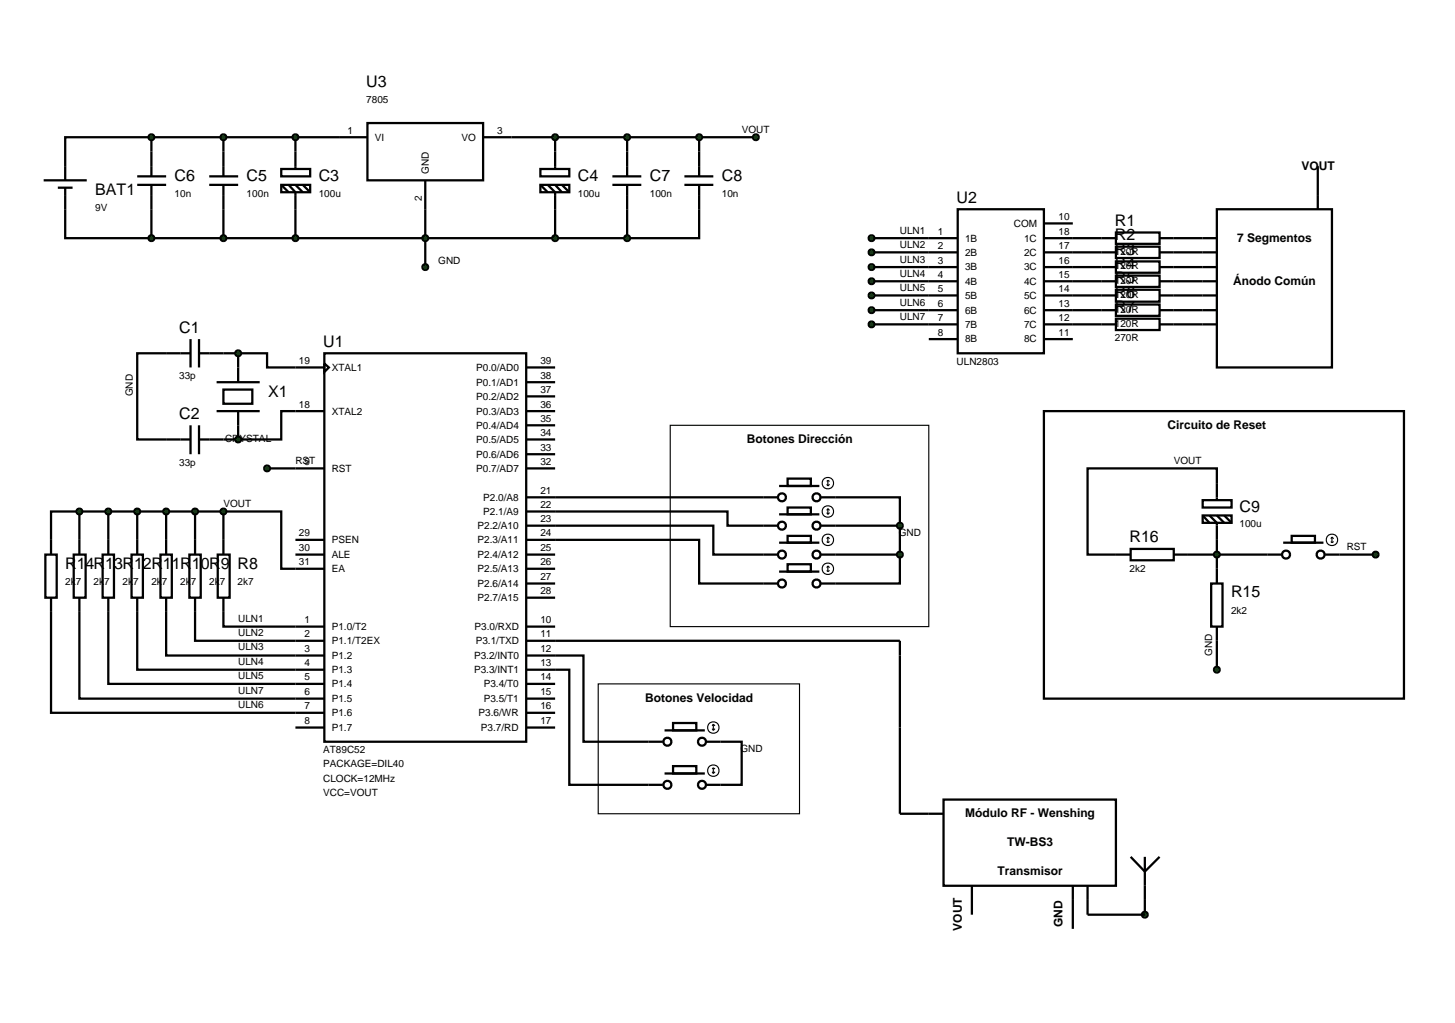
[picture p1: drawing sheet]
<svg xmlns="http://www.w3.org/2000/svg" width="257mm" height="180mm" viewBox="0 0 257 180" stroke-linecap="round" stroke-linejoin="round" font-family="sans-serif">
<g fill="none" stroke="#000" stroke-width=".4">
<path d="M11.5 36.9v5.1h15.2M26.7 24.2h-15.2v5.1M26.7 24.2h33.1M26.7 24.2v2.5M26.7 36.9v5.1M39.4 24.2v2.5M39.4 36.9v5.1M52.1 24.2v2.5M52.1 36.9v5.1M75 36.9v10.2M90.2 24.2h43.1M97.9 24.2v2.5"/>
<path d="M97.9 36.9v5.1M110.6 24.2v2.5M110.6 36.9v5.1M123.3 36.9v5.1h-12.7M123.3 24.2v2.5M168.9 36.9h15.2v25.4h-15.2zM184.1 39.4h5.1M26.7 42h83.9M33.6 59.8v5M35.1 59.8v5M153.7 42h15.2M153.7 44.5h15.2"/>
<path d="M153.7 47.1h15.2M153.7 49.6h15.2M153.7 52.1h15.2M153.7 54.7h15.2M153.7 57.2h15.2M163.8 59.8h5.1M184.1 42h12.7M184.1 44.5h12.7M184.1 47.1h12.7M184.1 49.6h12.7M184.1 52.1h12.7M184.1 54.7h12.7"/>
<path d="M184.1 57.2h12.7M184.1 59.8h5.1M196.8 41h7.7v2h-7.7zM196.8 43.5h7.7v2h-7.7zM196.8 46.1h7.7v2h-7.7zM196.8 48.6h7.7v2h-7.7zM196.8 51.1h7.7v2.1h-7.7zM196.8 53.7h7.7v2h-7.7zM196.8 56.2h7.7v2h-7.7zM204.5 42h2.5M204.5 44.5h2.5M204.5 47.1h2.5"/>
<path d="M204.5 49.6h2.5M204.5 52.1h2.5M204.5 54.7h2.5M204.5 57.2h2.5M33.6 62.3h-9.4v15.2h9.4M33.6 75v5.1M35.1 77.5h6.9M35.1 62.3h6.9M35.1 75v5.1M38.2 72.5h7.6M38.2 67.4h7.6M39.4 68.7h5.1v2.5h-5.1z"/>
<path d="M42 62.3h5.1v2.5h10.1M42 62.3v5.1M42 72.5v5M57.2 62.3h35.6v68.5h-35.6zM57.2 72.5h-7.6v5h-7.6M57.2 64.1l.8 .7-.8 .8zM92.8 77.5h5.1M92.8 72.5h5.1M92.8 64.8h5.1M92.8 67.4h5.1M92.8 69.9h5.1M92.8 75h5.1"/>
<path d="M14 90.2h-5v5M14 90.2v5M14 90.2h25.4M19.1 90.2v5M24.2 90.2v5M29.3 90.2v5M34.4 90.2v5M39.4 90.2h10.2v10.1h7.6M39.4 90.2v5M47.1 82.6h10.1M52.1 97.8h5.1M52.1 95.2h5.1"/>
<path d="M92.8 90.2h35.5v2.5h6.3M92.8 92.7h33v5.1h8.8M92.8 95.2h30.5v7.7h11.3M92.8 87.7h41.8M92.8 97.8h5.1M92.8 82.6h5.1M92.8 80.1h5.1M147.3 87.7h11.4v5M147.3 92.7h11.4M147.3 97.8h11.4M158.7 97.8v5.1h-11.4M158.7 92.7v5.1"/>
<path d="M209.5 97.8h14M214.6 85.2v-2.6h-22.8v15.2h5M214.6 95.2v5.1M236.2 97.8h6.4M9 107.9v17.8h48.2M14 107.9v15.3h43.2M19.1 107.9v12.7h38.1M24.2 107.9v10.2h33M29.3 107.9v7.7h27.9M34.4 107.9v5.1h22.8M39.4 107.9v2.6h17.8M92.8 115.6h10.1v15.2h11.5"/>
<path d="M92.8 118.1h7.6v20.3h14M92.8 100.3h5.1M92.8 110.5h5.1M92.8 113h5.1M92.8 105.4h5.1M92.8 102.9h5.1M214.6 113v5.1M52.1 128.3h5.1M92.8 120.6h5.1M92.8 123.2h5.1M92.8 125.7h5.1M92.8 128.3h5.1"/>
<path d="M127.1 130.8h3.7v7.6h-3.7M201.9 158.7v2.6"/>
</g>
<g fill="#004000" stroke="#000" stroke-width=".4">
<path d="M41.6 77.2l.4-.2-.5 .5zM42 77l.3 .1 .2 .4zM42 78l.5-.5-.2 .4zM41.5 77.5l.5 .5-.4-.2z"/>
<path d="M41.6 62l.4-.2-.5 .5zM42 61.8l.3 .1 .2 .4zM42.5 62.3l-.2 .4-.3 .1zM41.5 62.3l.5 .5-.4-.2z"/>
</g>
<g fill="#004000">
<path d="M41.5 77.5l.5-.5 .5 .5-.5 .5z"/>
<path d="M41.5 62.3l.5-.5 .5 .5-.5 .5z"/>
</g>
<g fill="none" stroke="#000" stroke-width=".4">
<path d="M24.2 32.6h5.1M24.2 31.1h5.1M26.7 26.7v4.4M26.7 32.6v4.3M36.9 32.6h5.1M36.9 31.1h5.1M39.4 26.7v4.4M39.4 32.6v4.3M49.6 29.8h5.1v1.3h-5.1zM49.6 32.6h5.1v1.3h-5.1zM49.6 32.6l1.3 1.3M50.9 32.6l1.2 1.3v3"/>
<path d="M52.1 26.7v3.1M52.1 32.6l1.3 1.3M53.4 32.6l1.3 1.3M59.8 24.2h5M64.8 21.7h20.4v10.1h-20.4zM75 31.8v5.1M85.2 24.2h5M95.3 29.8h5.1v1.3h-5.1zM95.3 32.6h5.1v1.3h-5.1zM95.3 32.6l1.3 1.3M96.6 32.6l1.3 1.3v3M97.9 26.7v3.1"/>
<path d="M97.9 32.6l1.2 1.3M99.1 32.6l1.3 1.3M108 32.6h5.1M108 31.1h5.1M110.6 26.7v4.4M110.6 32.6v4.3M120.7 32.6h5.1M120.7 31.1h5.1M123.3 26.7v4.4M123.3 32.6v4.3M114.4 130.8h2.5M114.4 138.4h2.5"/>
<path d="M117.2 128.8h7.1M117.2 136.4h7.1M118.7 127.5h4.1v1.3h-4.1zM118.7 135.1h4.1v1.3h-4.1zM124.5 130.8h2.6M124.5 138.4h2.6"/>
<circle cx="117.7" cy="138.4" r=".7"/>
<circle cx="117.7" cy="130.8" r=".7"/>
<circle cx="123.8" cy="130.8" r=".7"/>
<circle cx="123.8" cy="138.4" r=".7"/>
</g>
<g fill="none" stroke="#000" stroke-width=".2">
<path d="M125.6 128.5l.2 .3M125.6 136.1l.2 .3M125.8 127.7v1.1M125.8 135.4v1M125.8 127.7l-.2 .3M125.8 127.7l.3 .3M125.8 135.4l-.2 .2M125.8 135.4l.3 .2M126.1 128.5l-.3 .3M126.1 136.1l-.3 .3"/>
<circle cx="125.8" cy="135.9" r="1.01"/>
<circle cx="125.8" cy="128.3" r="1.01"/>
</g>
<g fill="#004000" stroke="#000" stroke-width=".4">
<path d="M110.2 41.7l.4-.2-.5 .5zM110.6 41.5l.3 .1 .2 .4zM111.1 42l-.1 .3-.4 .2zM110.1 42l.5 .5-.3-.1z"/>
<path d="M97.5 41.7l.4-.2-.5 .5zM97.9 41.5l.3 .1 .2 .4zM98.4 42l-.1 .3-.4 .2zM97.4 42l.5 .5-.3-.1z"/>
<path d="M74.6 41.7l.4-.2-.5 .5zM75 41.5l.3 .1 .2 .4zM75 42.5l.5-.5-.2 .4zM74.5 42l.5 .5-.4-.2z"/>
<path d="M51.7 41.7l.4-.2-.5 .5zM52.1 41.5l.4 .2 .1 .3zM52.1 42.5l.5-.5-.1 .3zM51.6 42l.5 .5-.4-.2z"/>
<path d="M39 41.7l.4-.2-.5 .5zM39.4 41.5l.4 .2 .1 .3zM39.4 42.5l.5-.5-.1 .3zM38.9 42l.5 .5-.4-.2z"/>
<path d="M39 23.9l.4-.2-.5 .5zM39.4 23.7l.4 .2 .1 .3zM39.9 24.2l-.1 .3-.4 .2zM38.9 24.2l.5 .5-.4-.2z"/>
<path d="M51.7 23.9l.4-.2-.5 .5zM52.1 23.7l.4 .2 .1 .3zM52.6 24.2l-.1 .3-.4 .2zM51.6 24.2l.5 .5-.4-.2z"/>
<path d="M110.2 23.9l.4-.2-.5 .5zM110.6 23.7l.3 .1 .2 .4zM111.1 24.2l-.1 .3-.4 .2zM110.1 24.2l.5 .5-.4-.2z"/>
<path d="M74.7 46.7l.3-.1-.5 .5zM75 46.6l.4 .2 .1 .3zM75 47.6l.5-.5-.2 .4zM74.5 47.1l.5 .5-.4-.2z"/>
<path d="M122.9 23.9l.4-.2-.5 .5zM123.3 23.7l.3 .1 .2 .4zM123.8 24.2l-.1 .3-.4 .2zM122.8 24.2l.5 .5-.4-.2z"/>
</g>
<g fill="#004000">
<path d="M110.1 42l.5-.5 .5 .5-.5 .5z"/>
<path d="M97.4 42l.5-.5 .5 .5-.5 .5z"/>
<path d="M74.5 42l.5-.5 .5 .5-.5 .5z"/>
<path d="M52.1 41.5l.5 .5-.5 .5-.5-.5z"/>
<path d="M38.9 42l.5-.5 .5 .5-.5 .5z"/>
<path d="M38.9 24.2l.5-.5 .5 .5-.5 .5z"/>
<path d="M51.6 24.2l.5-.5 .5 .5-.5 .5z"/>
<path d="M110.1 24.2l.5-.5 .5 .5-.5 .5z"/>
<path d="M75 46.6l.5 .5-.5 .5-.5-.5z"/>
<path d="M122.8 24.2l.5-.5 .5 .5-.5 .5z"/>
</g>
<path d="M7.7 31.8h7.6M10.2 33.1h2.6M11.5 29.3v2.5M11.5 33.1v3.8" fill="none" stroke="#000" stroke-width=".4"/>
<g fill="#004000" stroke="#000" stroke-width=".4">
<path d="M26.3 23.9l.4-.2-.5 .5zM26.7 23.7l.4 .2 .1 .3zM27.2 24.2l-.1 .3-.4 .2zM26.2 24.2l.5 .5-.4-.2z"/>
<path d="M26.3 41.7l.4-.2-.5 .5zM26.7 41.5l.4 .2 .1 .3zM26.7 42.5l.5-.5-.1 .3zM26.2 42l.5 .5-.4-.2z"/>
</g>
<g fill="#004000">
<path d="M26.2 24.2l.5-.5 .5 .5-.5 .5z"/>
<path d="M26.2 42l.5-.5 .5 .5-.5 .5z"/>
</g>
<g fill="none" stroke="#000" stroke-width=".4">
<path d="M8 97.8h2v7.6h-2zM9 95.2v2.6M13 97.8h2.1v7.6h-2.1zM14 95.2v2.6M18.1 97.8h2v7.6h-2zM19.1 95.2v2.6M23.2 97.8h2v7.6h-2zM24.2 95.2v2.6M28.3 97.8h2v7.6h-2zM29.3 95.2v2.6M33.4 97.8h2v7.6h-2zM34.4 95.2v2.6"/>
<path d="M38.4 97.8h2.1v7.6h-2.1zM39.4 95.2v2.6M9 105.4v2.5M14 105.4v2.5M19.1 105.4v2.5M24.2 105.4v2.5M29.3 105.4v2.5M34.4 105.4v2.5M39.4 105.4v2.5M166.4 141h30.4v15.2h-30.4z"/>
</g>
<g fill="#004000" stroke="#000" stroke-width=".4">
<path d="M13.6 89.9l.4-.2-.5 .5zM14 89.7l.4 .2 .1 .3zM14 90.7l.5-.5-.2 .4zM13.5 90.2l.5 .5-.3-.1z"/>
<path d="M18.7 89.9l.4-.2-.5 .5zM19.1 89.7l.4 .2 .1 .3zM19.1 90.7l.5-.5-.2 .4zM18.6 90.2l.5 .5-.3-.1z"/>
<path d="M23.8 89.9l.4-.2-.5 .5zM24.2 89.7l.3 .1 .2 .4zM24.2 90.7l.5-.5-.2 .4zM23.7 90.2l.5 .5-.3-.1z"/>
<path d="M28.9 89.9l.4-.2-.5 .5zM29.3 89.7l.3 .1 .2 .4zM29.3 90.7l.5-.5-.2 .4zM28.8 90.2l.5 .5-.3-.1z"/>
<path d="M34 89.9l.4-.2-.5 .5zM34.4 89.7l.4 .2 .1 .3zM34.4 90.7l.5-.5-.2 .4zM33.9 90.2l.5 .5-.3-.1z"/>
<path d="M39 89.9l.4-.2-.5 .5zM39.4 89.7l.4 .2 .1 .3zM39.4 90.7l.5-.5-.2 .4zM38.9 90.2l.5 .5-.3-.1z"/>
<path d="M153.4 44.1l.3-.1-.5 .5zM153.7 44l.4 .2 .1 .3zM154.2 44.5l-.1 .3-.4 .2zM153.2 44.5l.5 .5-.4-.2z"/>
<path d="M153.3 41.7l.4-.2-.5 .5zM153.7 41.5l.3 .1 .2 .4zM154.2 42l-.1 .3-.4 .2zM153.2 42l.5 .5-.4-.2z"/>
<path d="M153.4 46.7l.3-.1-.5 .5zM153.7 46.6l.4 .2 .1 .3zM154.2 47.1l-.1 .3-.4 .2zM153.2 47.1l.5 .5-.4-.2z"/>
<path d="M153.3 49.3l.4-.2-.5 .5zM153.7 49.1l.3 .1 .2 .4zM154.2 49.6l-.1 .3-.4 .2zM153.2 49.6l.5 .5-.4-.2z"/>
<path d="M153.4 51.7l.3-.1-.5 .5zM153.7 51.6l.3 .1 .2 .4zM154.2 52.1l-.1 .3-.4 .2zM153.2 52.1l.5 .5-.4-.2z"/>
<path d="M153.3 54.4l.4-.2-.5 .5zM153.7 54.2l.3 .1 .2 .4zM154.2 54.7l-.1 .3-.4 .2zM153.2 54.7l.5 .5-.4-.2z"/>
<path d="M153.4 56.8l.3-.1-.5 .5zM153.7 56.7l.4 .2 .1 .3zM154.2 57.2l-.1 .3-.4 .2zM153.2 57.2l.5 .5-.4-.2z"/>
</g>
<g fill="#004000">
<path d="M13.5 90.2l.5-.5 .5 .5-.5 .5z"/>
<path d="M18.6 90.2l.5-.5 .5 .5-.5 .5z"/>
<path d="M23.7 90.2l.5-.5 .5 .5-.5 .5z"/>
<path d="M28.8 90.2l.5-.5 .5 .5-.5 .5z"/>
<path d="M33.9 90.2l.5-.5 .5 .5-.5 .5z"/>
<path d="M38.9 90.2l.5-.5 .5 .5-.5 .5z"/>
<path d="M153.7 44l.5 .5-.5 .5-.5-.5z"/>
<path d="M153.7 41.5l.5 .5-.5 .5-.5-.5z"/>
<path d="M153.7 46.6l.5 .5-.5 .5-.5-.5z"/>
<path d="M153.2 49.6l.5-.5 .5 .5-.5 .5z"/>
<path d="M153.7 51.6l.5 .5-.5 .5-.5-.5z"/>
<path d="M153.7 54.2l.5 .5-.5 .5-.5-.5z"/>
<path d="M153.7 56.7l.5 .5-.5 .5-.5-.5z"/>
</g>
<g fill="none" stroke="#000" stroke-width=".4">
<path d="M134.6 87.7h2.5M134.6 92.7h2.5M134.6 97.8h2.5M137.4 85.7h7.1M137.4 90.7h7.1M137.4 95.7h7.1M138.9 84.4h4.1v1.3h-4.1zM138.9 89.5h4.1v1.2h-4.1zM138.9 94.5h4.1v1.2h-4.1zM138.9 99.5h4.1v1.3h-4.1zM144.8 87.7h2.5M144.8 92.7h2.5"/>
<path d="M144.8 97.8h2.5M134.6 102.9h2.5M137.4 100.8h7.1M144.8 102.9h2.5"/>
<circle cx="137.9" cy="92.7" r=".7"/>
<circle cx="137.9" cy="97.8" r=".7"/>
<circle cx="137.9" cy="87.7" r=".7"/>
<circle cx="144" cy="92.7" r=".7"/>
<circle cx="144" cy="97.8" r=".7"/>
<circle cx="144" cy="87.7" r=".7"/>
<circle cx="137.9" cy="102.9" r=".7"/>
<circle cx="144" cy="102.9" r=".7"/>
</g>
<g fill="none" stroke="#000" stroke-width=".2">
<path d="M145.8 85.4l.2 .3M145.8 90.4l.2 .3M145.8 95.5l.2 .2M146 84.7v1M146 89.7v1M146 94.7v1M146 99.8v1M146 84.7l-.2 .2M146 84.7l.3 .2M146 89.7l-.2 .3M146 89.7l.3 .3M146 94.7l-.2 .3"/>
<path d="M146 94.7l.3 .3M146 99.8l-.2 .3M146 99.8l.3 .3M146.3 85.4l-.3 .3M146.3 90.4l-.3 .3M146.3 95.5l-.3 .2M145.8 100.6l.2 .2M146.3 100.6l-.3 .2"/>
<circle cx="146" cy="95.2" r="1.01"/>
<circle cx="146" cy="85.2" r="1.01"/>
<circle cx="146" cy="90.2" r="1.01"/>
<circle cx="146" cy="100.3" r="1.01"/>
</g>
<g fill="#004000" stroke="#000" stroke-width=".4">
<path d="M158.4 92.3l.3-.1-.5 .5zM158.7 92.2l.3 .1 .2 .4zM158.7 93.2l.5-.5-.2 .4zM158.2 92.7l.5 .5-.3-.1z"/>
<path d="M158.4 97.4l.3-.1-.5 .5zM158.7 97.3l.3 .1 .2 .4zM159.2 97.8l-.2 .4-.3 .1zM158.2 97.8l.5 .5-.4-.2z"/>
</g>
<g fill="#004000">
<path d="M158.7 92.2l.5 .5-.5 .5-.5-.5z"/>
<path d="M158.7 97.3l.5 .5-.5 .5-.5-.5z"/>
</g>
<path d="M118.2 75h45.6v35.5h-45.6zM105.5 120.6h35.5v22.9h-35.5z" fill="none" stroke="#000" stroke-width=".2"/>
<path d="M214.6 36.9h20.3v27.9h-20.3zM232.4 29.3v7.6M207 42h7.6M207 44.5h7.6M207 47.1h7.6M207 49.6h7.6M207 52.1h7.6M207 54.7h7.6M207 57.2h7.6M97.9 113h60.8v15.3M163.8 143.5h2.6" fill="none" stroke="#000" stroke-width=".4"/>
<g fill="#004000" stroke="#000" stroke-width=".4">
<path d="M97.5 23.9l.4-.2-.5 .5zM97.9 23.7l.3 .1 .2 .4zM98.4 24.2l-.1 .3-.4 .2zM97.4 24.2l.5 .5-.4-.2z"/>
<path d="M132.9 23.9l.4-.2-.5 .5zM133.3 23.7l.3 .1 .2 .4zM133.8 24.2l-.1 .3-.4 .2zM132.8 24.2l.5 .5-.4-.2z"/>
</g>
<g fill="#004000">
<path d="M97.4 24.2l.5-.5 .5 .5-.5 .5z"/>
<path d="M132.8 24.2l.5-.5 .5 .5-.5 .5z"/>
</g>
<g fill="none" stroke="#000" stroke-width=".4">
<path d="M196.8 97.8h2.6M199.4 96.8h7.6v2h-7.6zM207 97.8h2.5M212.1 88.2h5.1v1.3h-5.1zM212.1 90.9h5.1v1.3h-5.1zM212.1 90.9l1.2 1.3M213.3 90.9l1.3 1.3v3M214.6 85.2v3M214.6 90.9l1.3 1.3M215.9 90.9l1.3 1.3M213.6 102.9h2v7.6h-2zM214.6 100.3v2.6"/>
<path d="M214.6 110.5v2.5"/>
</g>
<g fill="#004000" stroke="#000" stroke-width=".4">
<path d="M214.3 97.4l.3-.1-.5 .5zM214.6 97.3l.4 .2 .1 .3zM215.1 97.8l-.1 .3-.4 .2zM214.1 97.8l.5 .5-.4-.2z"/>
<path d="M214.3 117.7l.3-.1-.5 .5zM214.6 117.6l.4 .2 .1 .3zM215.1 118.1l-.1 .3-.4 .2zM214.1 118.1l.5 .5-.4-.2z"/>
</g>
<g fill="#004000">
<path d="M214.6 97.3l.5 .5-.5 .5-.5-.5z"/>
<path d="M214.6 117.6l.5 .5-.5 .5-.5-.5z"/>
</g>
<g fill="none" stroke="#000" stroke-width=".4">
<path d="M223.5 97.8h2.5M226.3 95.7h7.1M227.8 94.5h4.1v1.2h-4.1zM233.7 97.8h2.5"/>
<circle cx="226.8" cy="97.8" r=".7"/>
<circle cx="232.9" cy="97.8" r=".7"/>
</g>
<g fill="none" stroke="#000" stroke-width=".2">
<path d="M234.7 95.5l.2 .2M234.9 94.7v1M234.9 94.7l-.2 .3M234.9 94.7l.3 .3M235.2 95.5l-.3 .2"/>
<circle cx="234.9" cy="95.2" r="1.01"/>
</g>
<path d="M242.3 97.4l.3-.1-.5 .5zM242.6 97.3l.4 .2 .1 .3zM243.1 97.8l-.1 .3-.4 .2zM242.1 97.8l.5 .5-.4-.2z" fill="#004000" stroke="#000" stroke-width=".4"/>
<path d="M242.6 97.3l.5 .5-.5 .5-.5-.5z" fill="#004000"/>
<path d="M184.1 72.5h63.5v50.7h-63.5zM158.7 128.3v15.2h5.1M189.2 156.2v2.5M191.8 156.2v2.5M199.4 151.1l2.5 2.6 2.6-2.6M201.9 151.1v7.6" fill="none" stroke="#000" stroke-width=".4"/>
<path d="M201.5 161l.4-.2-.5 .5zM201.9 160.8l.4 .2 .1 .3zM202.4 161.3l-.1 .3-.4 .2zM201.4 161.3l.5 .5-.4-.2z" fill="#004000" stroke="#000" stroke-width=".4"/>
<path d="M201.9 160.8l.5 .5-.5 .5-.5-.5z" fill="#004000"/>
<path d="M171.4 156.2v5.1M189.2 158.7v5.1M191.8 158.7v2.6h10.1" fill="none" stroke="#000" stroke-width=".4"/>
<path d="M46.7 82.3l.4-.2-.5 .5zM47.1 82.1l.4 .2 .1 .3zM47.1 83.1l.5-.5-.1 .3zM46.6 82.6l.5 .5-.3-.1z" fill="#004000" stroke="#000" stroke-width=".4"/>
<path d="M46.6 82.6l.5-.5 .5 .5-.5 .5z" fill="#004000"/>
<g font-size="2.8">
<text x="64.6" y="15.4">U3</text>
<text x="16.8" y="34.4">BAT1</text>
<text x="30.8" y="31.9">C6</text>
<text x="43.5" y="31.9">C5</text>
<text x="56.2" y="31.9">C3</text>
<text x="101.9" y="31.9">C4</text>
<text x="114.6" y="31.9">C7</text>
<text x="127.3" y="31.9">C8</text>
<text x="168.7" y="35.8">U2</text>
<text x="196.6" y="39.9">R1</text>
<text x="196.6" y="42.4">R2</text>
<text x="196.6" y="45">R3</text>
<text x="196.6" y="47.5">R4</text>
<text x="196.6" y="50">R5</text>
<text x="196.6" y="52.6">R6</text>
<text x="31.6" y="58.7">C1</text>
<text x="196.6" y="55.1">R7</text>
<text x="57" y="61.2">U1</text>
<text x="47.3" y="70">X1</text>
<text x="31.6" y="73.9">C2</text>
<text x="199.2" y="95.7">R16</text>
<text x="218.6" y="90.3">C9</text>
<text x="11.5" y="100.4">R14R13R12R11R10R9</text>
<text x="41.9" y="100.4">R8</text>
<text x="217.1" y="105.4">R15</text>
</g>
<g font-size="2.1">
<text x="229.5" y="29.9">VOUT</text>
<text x="218.2" y="42.6">7 Segmentos</text>
<text x="217.5" y="50.2">Ánodo Común</text>
<text x="205.9" y="75.6">Circuito de Reset</text>
<text x="131.7" y="78.1">Botones Dirección</text>
<text x="113.8" y="123.8">Botones Velocidad</text>
<text x="170.2" y="144.1">Módulo RF - Wenshing</text>
<text x="177.6" y="149.2">TW-BS3</text>
<text x="175.9" y="154.3">Transmisor</text>
<text x="169.6" y="164.1" transform="rotate(-90 169.6 164.1)">VOUT</text>
<text x="187.4" y="163.5" transform="rotate(-90 187.4 163.5)">GND</text>
</g>
<g font-size="1.8">
<text x="61.3" y="23.6">1</text>
<text x="64.6" y="18.2">7805</text>
<text x="87.7" y="23.6">3</text>
<text x="130.8" y="23.4">VOUT</text>
<text x="66.1" y="24.8">VI</text>
<text x="81.4" y="24.8">VO</text>
<text x="30.8" y="34.7">10n</text>
<text x="43.5" y="34.7">100n</text>
<text x="56.2" y="34.7">100u</text>
<text x="74.4" y="35.4" transform="rotate(-90 74.4 35.4)">2</text>
<text x="75.6" y="30.6" transform="rotate(-90 75.6 30.6)">GND</text>
<text x="101.9" y="34.7">100u</text>
<text x="114.6" y="34.7">100n</text>
<text x="127.3" y="34.7">10n</text>
<text x="16.8" y="37.2">9V</text>
<text x="158.7" y="41.2">ULN1</text>
<text x="165.4" y="41.4">1</text>
<text x="178.8" y="40">COM</text>
<text x="186.7" y="41.4">18</text>
<text x="186.7" y="38.8">10</text>
<text x="77.3" y="46.5">GND</text>
<text x="158.7" y="43.7">ULN2</text>
<text x="158.7" y="46.3">ULN3</text>
<text x="165.4" y="43.9">2</text>
<text x="165.4" y="46.5">3</text>
<text x="170.2" y="42.6">1B</text>
<text x="170.2" y="45.1">2B</text>
<text x="170.2" y="47.7">3B</text>
<text x="180.6" y="42.6">1C</text>
<text x="180.6" y="45.1">2C</text>
<text x="180.6" y="47.7">3C</text>
<text x="186.7" y="43.9">17</text>
<text x="186.7" y="46.5">16</text>
<text x="196.6" y="45">120R</text>
<text x="196.6" y="47.5">120R</text>
<text x="158.7" y="48.8">ULN4</text>
<text x="158.7" y="51.3">ULN5</text>
<text x="158.7" y="53.9">ULN6</text>
<text x="165.4" y="49">4</text>
<text x="165.4" y="51.5">5</text>
<text x="170.2" y="50.2">4B</text>
<text x="170.2" y="52.7">5B</text>
<text x="180.6" y="50.2">4C</text>
<text x="180.6" y="52.7">5C</text>
<text x="186.7" y="49">15</text>
<text x="186.7" y="51.5">14</text>
<text x="196.6" y="50.1">120R</text>
<text x="196.6" y="52.6">120R</text>
<text x="158.7" y="56.4">ULN7</text>
<text x="165.4" y="54.1">6</text>
<text x="165.4" y="56.6">7</text>
<text x="165.4" y="59.2">8</text>
<text x="170.2" y="55.3">6B</text>
<text x="170.2" y="57.8">7B</text>
<text x="180.6" y="55.3">6C</text>
<text x="180.6" y="57.8">7C</text>
<text x="186.7" y="54.1">13</text>
<text x="186.7" y="56.6">12</text>
<text x="186.7" y="59.2">11</text>
<text x="196.6" y="55.2">120R</text>
<text x="196.6" y="57.7">120R</text>
<text x="52.7" y="64.2">19</text>
<text x="58.5" y="65.4">XTAL1</text>
<text x="84" y="65.4">P0.0/AD0</text>
<text x="95.3" y="64.2">39</text>
<text x="168.7" y="64.3">ULN2803</text>
<text x="170.2" y="60.4">8B</text>
<text x="180.6" y="60.4">8C</text>
<text x="196.6" y="60.2">270R</text>
<text x="23.4" y="69.9" transform="rotate(-90 23.4 69.9)">GND</text>
<text x="31.6" y="66.9">33p</text>
<text x="52.7" y="71.9">18</text>
<text x="84" y="68">P0.1/AD1</text>
<text x="84" y="70.5">P0.2/AD2</text>
<text x="95.3" y="66.8">38</text>
<text x="95.3" y="69.3">37</text>
<text x="95.3" y="71.9">36</text>
<text x="39.7" y="77.9">CRYSTAL</text>
<text x="58.5" y="73.1">XTAL2</text>
<text x="84" y="73.1">P0.3/AD3</text>
<text x="84" y="75.6">P0.4/AD4</text>
<text x="95.3" y="74.4">35</text>
<text x="95.3" y="76.9">34</text>
<text x="31.6" y="82.1">33p</text>
<text x="52.1" y="81.8">RST</text>
<text x="53.7" y="82">9</text>
<text x="58.5" y="83.2">RST</text>
<text x="84" y="78.1">P0.5/AD5</text>
<text x="84" y="80.7">P0.6/AD6</text>
<text x="84" y="83.2">P0.7/AD7</text>
<text x="95.3" y="79.5">33</text>
<text x="95.3" y="82">32</text>
<text x="207" y="81.8">VOUT</text>
<text x="39.4" y="89.4">VOUT</text>
<text x="85.2" y="88.3">P2.0/A8</text>
<text x="95.3" y="87.1">21</text>
<text x="95.3" y="89.6">22</text>
<text x="52.7" y="94.6">29</text>
<text x="58.5" y="95.8">PSEN</text>
<text x="84.2" y="93.3">P2.2/A10</text>
<text x="84.2" y="95.8">P2.3/A11</text>
<text x="85.2" y="90.8">P2.1/A9</text>
<text x="95.3" y="92.1">23</text>
<text x="95.3" y="94.6">24</text>
<text x="158.5" y="94.6">GND</text>
<text x="218.6" y="93">100u</text>
<text x="52.7" y="97.2">30</text>
<text x="52.7" y="99.7">31</text>
<text x="58.5" y="98.4">ALE</text>
<text x="58.5" y="100.9">EA</text>
<text x="84.2" y="98.4">P2.4/A12</text>
<text x="84.2" y="100.9">P2.5/A13</text>
<text x="95.3" y="97.2">25</text>
<text x="95.3" y="99.7">26</text>
<text x="199.2" y="100.8">2k2</text>
<text x="237.5" y="97">RST</text>
<text x="11.5" y="103.2">2k7</text>
<text x="16.5" y="103.2">2k7</text>
<text x="21.6" y="103.2">2k7</text>
<text x="26.7" y="103.2">2k7</text>
<text x="31.8" y="103.2">2k7</text>
<text x="36.9" y="103.2">2k7</text>
<text x="41.9" y="103.2">2k7</text>
<text x="84.2" y="106">P2.7/A15</text>
<text x="84.2" y="103.5">P2.6/A14</text>
<text x="95.3" y="104.8">28</text>
<text x="95.3" y="102.3">27</text>
<text x="42" y="109.7">ULN1</text>
<text x="42" y="112.2">ULN2</text>
<text x="53.7" y="109.9">1</text>
<text x="53.7" y="112.4">2</text>
<text x="58.5" y="111.1">P1.0/T2</text>
<text x="58.5" y="113.6">P1.1/T2EX</text>
<text x="83.7" y="111.1">P3.0/RXD</text>
<text x="83.9" y="113.6">P3.1/TXD</text>
<text x="95.3" y="109.9">10</text>
<text x="95.3" y="112.4">11</text>
<text x="217.1" y="108.3">2k2</text>
<text x="42" y="114.7">ULN3</text>
<text x="42" y="117.3">ULN4</text>
<text x="42" y="119.8">ULN5</text>
<text x="53.7" y="115">3</text>
<text x="53.7" y="117.5">4</text>
<text x="53.7" y="120">5</text>
<text x="58.5" y="116.2">P1.2</text>
<text x="58.5" y="118.7">P1.3</text>
<text x="83.6" y="116.2">P3.2/INT0</text>
<text x="83.6" y="118.7">P3.3/INT1</text>
<text x="95.3" y="115">12</text>
<text x="95.3" y="117.5">13</text>
<text x="95.3" y="120">14</text>
<text x="213.8" y="115.6" transform="rotate(-90 213.8 115.6)">GND</text>
<text x="42" y="122.4">ULN7</text>
<text x="42" y="124.9">ULN6</text>
<text x="53.7" y="122.6">6</text>
<text x="53.7" y="125.1">7</text>
<text x="58.5" y="121.2">P1.4</text>
<text x="58.5" y="123.8">P1.5</text>
<text x="85.3" y="121.2">P3.4/T0</text>
<text x="85.3" y="123.8">P3.5/T1</text>
<text x="95.3" y="125.1">16</text>
<text x="95.3" y="122.6">15</text>
<text x="53.7" y="127.7">8</text>
<text x="58.5" y="126.3">P1.6</text>
<text x="58.5" y="128.9">P1.7</text>
<text x="84.4" y="126.3">P3.6/WR</text>
<text x="84.8" y="128.9">P3.7/RD</text>
<text x="95.3" y="127.7">17</text>
<text x="57" y="132.8">AT89C52</text>
<text x="57" y="135.3">PACKAGE=DIL40</text>
<text x="57" y="137.9">CLOCK=12MHz</text>
<text x="130.6" y="132.7">GND</text>
<text x="57" y="140.4">VCC=VOUT</text>
</g>
</svg>
